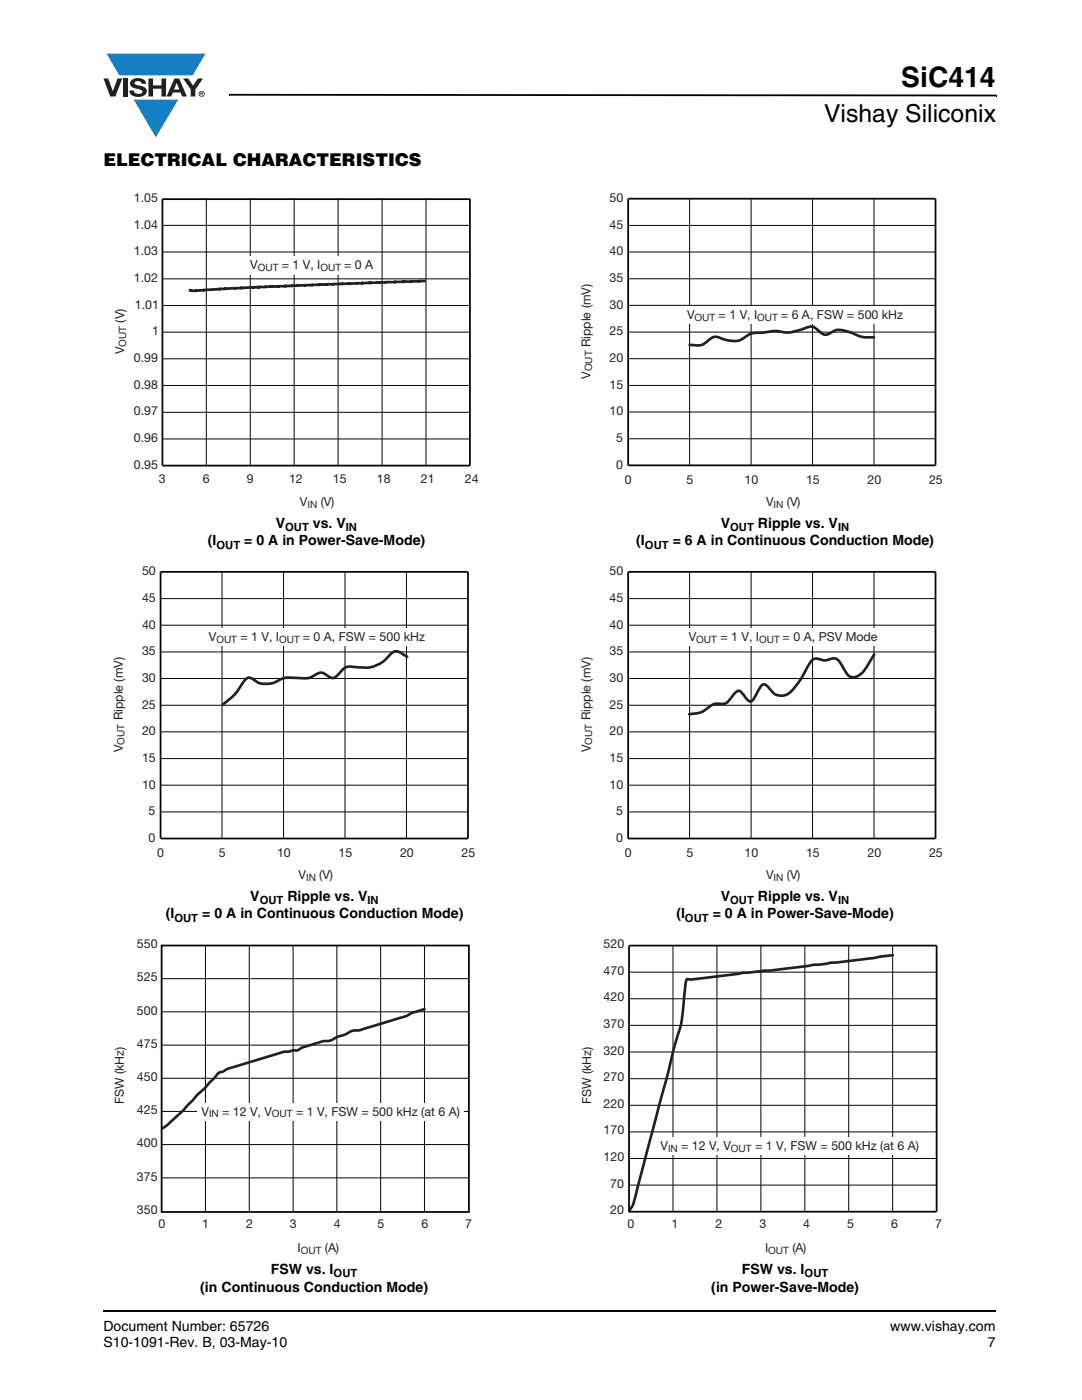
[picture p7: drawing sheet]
<svg xmlns="http://www.w3.org/2000/svg" width="216mm" height="279mm" viewBox="0 0 216 279" stroke-linecap="round" stroke-linejoin="round" font-family="sans-serif">
<g fill="#147fc3">
<path d="M21.3 10.7h19.7l-2.6 4.4h-1.1h-13.5z"/>
<path d="M26.7 19.9h8.9l-4.5 7.5z"/>
</g>
<g fill="#231f20">
<path d="M20.6 15.7h1l.9 2.5 1-2.5h.9l-1.4 3.6h-1z"/>
<path d="M24.6 15.7h.9v3.6h-.9z"/>
<path d="M26.3 16a2.1 2.1 0 0 1 2.8 .3l.1 .4h-.9a.79 .79 0 0 0-.7-.5 .79 .79 0 0 0-.8 .4l.3 .3 1 .2a1.08 1.08 0 0 1 1.2 1.1 1.08 1.08 0 0 1-1.1 1.1 1.73 1.73 0 0 1-2.4-1.2h.9a.96 .96 0 0 0 .8 .6 .96 .96 0 0 0 .9-.4 1.31 1.31 0 0 0-1.2-.6 1.03 1.03 0 0 1-1.1-.6 1.03 1.03 0 0 1 .2-1.1z"/>
<path d="M29.6 15.7h.9v1.3h1.7v-1.3h.9v3.6h-.9v-1.6h-1.7v1.6h-.9z"/>
<path d="M36.5 15.7h1.1l.9 1.4 1-1.4h1l-1.5 2.2v1.4h-.9v-1.4z"/>
<path d="M35.3 16.5l.5 1.4h-1.1zM34.8 15.7l-1.6 3.6h1l.3-.8h1.5l.3 .8h1l-1.6-3.6z"/>
<path d="M39.8 18.7a.46 .46 0 0 1 .9 0 .46 .46 0 0 1-.9 0zM39.6 18.7a.6 .6 0 0 0 1.2 0 .6 .6 0 0 0-1.2 0z"/>
<path d="M40.1 18.5h.2v.2h-.2zM40 18.4v.7h.1v-.3l.4 .3-.2-.3 .2-.2-.1-.2z"/>
</g>
<path d="M45.7 18.7h.2v.4h-.2zM45.9 18.7l152.9 .2v.3l-152.9-.1zM198.8 18.9h.1v.3h-.1zM20.5 261.5h.1v.4h-.1z" fill="#000"/>
<path d="M20.6 261.7h178.2" fill="none" stroke="#000" stroke-width=".36"/>
<g fill="#fff">
<path d="M22.8 38.3h72.7v63.5h-72.7z"/>
<path d="M32.4 87.6h61.4zM32.4 82.3h61.4zM32.4 76.9h61.4zM32.4 71.6h61.4zM32.4 66.3h61.4zM32.4 61h61.4zM32.4 55.7h61.4zM32.4 50.3h61.4zM32.4 45h61.4z"/>
</g>
<path d="M32.4 55.7h61.4M32.4 50.3h61.4M32.4 45h61.4M32.4 76.9h61.4M32.4 71.6h61.4M32.4 66.3h61.4M32.4 61h61.4M32.4 87.6h61.4M32.4 82.3h61.4" fill="none" stroke="#040503" stroke-width=".2"/>
<path d="M41.2 39.7v53.2zM49.9 39.7v53.2zM58.7 39.7v53.2zM67.5 39.7v53.2zM76.2 39.7v53.2zM85 39.7v53.2z" fill="#fff"/>
<path d="M41.2 39.7v53.2M49.9 39.7v53.2M58.7 39.7v53.2M67.5 39.7v53.2M76.2 39.7v53.2M85 39.7v53.2" fill="none" stroke="#040503" stroke-width=".2"/>
<path d="M93.8 39.7v53.2z" fill="#fff"/>
<path d="M93.8 39.7v53.2" fill="none" stroke="#040503" stroke-width=".35"/>
<path d="M32.4 39.7v53.2z" fill="#fff"/>
<path d="M32.4 39.7v53.2" fill="none" stroke="#040503" stroke-width=".35"/>
<path d="M32.4 92.9h61.4z" fill="#fff"/>
<path d="M32.4 92.9h61.4" fill="none" stroke="#040503" stroke-width=".35"/>
<path d="M32.4 39.7h61.4z" fill="#fff"/>
<path d="M32.4 39.7h61.4" fill="none" stroke="#040503" stroke-width=".35"/>
<path d="M48.3 51.2h26.6v3.7h-26.6z" fill="#fff"/>
<path d="M84.7 56.1l-30.9 1.1-10.1 .5-4.6 .3-1.2-.1" fill="none" stroke="#231f20" stroke-width=".53"/>
<g fill="#fff">
<path d="M22.5 112.8h72.3v63.5h-72.3z"/>
<path d="M32 162h61.4zM32 156.7h61.4zM32 151.4h61.4zM32 146.1h61.4zM32 140.8h61.4zM32 135.4h61.4zM32 130.1h61.4zM32 124.8h61.4zM32 119.5h61.4z"/>
</g>
<path d="M32 119.5h61.4M32 135.4h61.4M32 130.1h61.4M32 124.8h61.4M32 156.7h61.4M32 151.4h61.4M32 146.1h61.4M32 140.8h61.4M32 162h61.4" fill="none" stroke="#040503" stroke-width=".2"/>
<path d="M44.3 114.1v53.2zM56.6 114.1v53.2zM68.8 114.1v53.2zM81.1 114.1v53.2z" fill="#fff"/>
<path d="M44.3 114.1v53.2M56.6 114.1v53.2M68.8 114.1v53.2M81.1 114.1v53.2" fill="none" stroke="#040503" stroke-width=".2"/>
<path d="M32 114.1h61.4z" fill="#fff"/>
<path d="M32 114.1h61.4" fill="none" stroke="#040503" stroke-width=".35"/>
<path d="M93.4 114.1v53.2z" fill="#fff"/>
<path d="M93.4 114.1v53.2" fill="none" stroke="#040503" stroke-width=".35"/>
<path d="M32 114.1v53.2z" fill="#fff"/>
<path d="M32 114.1v53.2" fill="none" stroke="#040503" stroke-width=".35"/>
<path d="M32 167.3h61.4z" fill="#fff"/>
<path d="M32 167.3h61.4" fill="none" stroke="#040503" stroke-width=".35"/>
<path d="M35.5 125.4h47.9v3.5h-47.9z" fill="#fff"/>
<path d="M81.3 131.1l-.9-.5a1.74 1.74 0 0 0-2.8 .3 6.3 6.3 0 0 1-6.1 2.3l-1-.1a2.37 2.37 0 0 0-2.7 1.2 1.56 1.56 0 0 1-2.1 .8l-.4-.3a1.68 1.68 0 0 0-2.4-.1 4.7 4.7 0 0 1-3.7 .6 5.6 5.6 0 0 0-4.4 .9 4.3 4.3 0 0 1-4.6-.8 1.1 1.1 0 0 0-1.5 .5 12.4 12.4 0 0 1-4.2 4.7" fill="none" stroke="#231f20" stroke-width=".53"/>
<path d="M22.6 187.2h71.6v63.6h-71.6z" fill="#fff"/>
<g fill="none" stroke="#040503" stroke-width=".2">
<path d="M32.3 195.3h61.1M41 188.7v53M49.7 188.7v53M58.5 188.7v53M67.2 188.7v53M76 188.7v53M84.7 188.7v53M32.3 215.2h61.1M32.3 208.6h61.1M32.3 201.9h61.1M32.3 235.1h61.1M32.3 228.4h61.1"/>
<path d="M32.3 221.8h61.1"/>
</g>
<path d="M84.7 201.4l-2.6 .8-1.2 .6-7.9 2.4a4.8 4.8 0 0 1-2.3 .4l-.9 .3-.8 .5-1.8 .6a4.1 4.1 0 0 1-2.9 .8l-3.8 1.2-1.2 .6h-.8l-.9 .3a5.4 5.4 0 0 0-2.6 .5l-9.3 2.8-1 .5a2.36 2.36 0 0 0-2 1.5l-3.5 3.4-2.8 3.2-3.1 2.8-1 .7" fill="none" stroke="#231f20" stroke-width=".53"/>
<path d="M32.3 188.7h61.3v53.2h-61.3z" fill="none" stroke="#040503" stroke-width=".35"/>
<g fill="#fff">
<path d="M39.3 220.1h53.2v3.5h-53.2z"/>
<path d="M115.8 38.3h72.3v63.5h-72.3z"/>
<path d="M125.3 87.6h61.4zM125.3 82.2h61.4zM125.3 76.9h61.4zM125.3 71.6h61.4zM125.3 66.3h61.4zM125.3 60.9h61.4zM125.3 55.6h61.4zM125.3 50.3h61.4zM125.3 45h61.4z"/>
</g>
<path d="M125.3 55.6h61.4M125.3 50.3h61.4M125.3 45h61.4M125.3 76.9h61.4M125.3 71.6h61.4M125.3 66.3h61.4M125.3 60.9h61.4M125.3 87.6h61.4M125.3 82.2h61.4" fill="none" stroke="#040503" stroke-width=".2"/>
<path d="M137.6 39.7v53.2zM149.9 39.7v53.2zM162.1 39.7v53.2zM174.4 39.7v53.2z" fill="#fff"/>
<path d="M137.6 39.7v53.2M149.9 39.7v53.2M162.1 39.7v53.2M174.4 39.7v53.2" fill="none" stroke="#040503" stroke-width=".2"/>
<path d="M174.4 67.3a7.1 7.1 0 0 1-4.4-.9 4.6 4.6 0 0 0-3.8-.2l-.4 .2a1.6 1.6 0 0 1-2.4-.4 1.96 1.96 0 0 0-2.7-.5 8.2 8.2 0 0 1-5.9 .6l-2.5 .3a5.1 5.1 0 0 0-4.1 1.2 4.7 4.7 0 0 1-4.2-.1 1.98 1.98 0 0 0-2.7 .5 2.98 2.98 0 0 1-3.2 .9l-.5-.1" fill="none" stroke="#231f20" stroke-width=".53"/>
<path d="M125.3 39.7h61.4z" fill="#fff"/>
<path d="M125.3 39.7h61.4" fill="none" stroke="#040503" stroke-width=".35"/>
<path d="M186.7 39.7v53.2z" fill="#fff"/>
<path d="M186.7 39.7v53.2" fill="none" stroke="#040503" stroke-width=".35"/>
<path d="M125.3 39.7v53.2z" fill="#fff"/>
<path d="M125.3 39.7v53.2" fill="none" stroke="#040503" stroke-width=".35"/>
<path d="M125.3 92.9h61.4z" fill="#fff"/>
<path d="M125.3 92.9h61.4" fill="none" stroke="#040503" stroke-width=".35"/>
<g fill="#fff">
<path d="M128.7 61.2h48v3.4h-48z"/>
<path d="M115.8 112.8h72.3v63.5h-72.3z"/>
<path d="M125.3 162h61.4zM125.3 156.7h61.4zM125.3 151.4h61.4zM125.3 146.1h61.4zM125.3 140.8h61.4zM125.3 135.4h61.4zM125.3 130.1h61.4zM125.3 124.8h61.4zM125.3 119.5h61.4z"/>
</g>
<path d="M125.3 119.5h61.4M125.3 135.4h61.4M125.3 130.1h61.4M125.3 124.8h61.4M125.3 156.7h61.4M125.3 151.4h61.4M125.3 146.1h61.4M125.3 140.8h61.4M125.3 162h61.4" fill="none" stroke="#040503" stroke-width=".2"/>
<path d="M137.6 114.1v53.2zM149.9 114.1v53.2zM162.1 114.1v53.2zM174.4 114.1v53.2z" fill="#fff"/>
<path d="M137.6 114.1v53.2M149.9 114.1v53.2M162.1 114.1v53.2M174.4 114.1v53.2" fill="none" stroke="#040503" stroke-width=".2"/>
<path d="M125.3 114.1h61.4z" fill="#fff"/>
<path d="M125.3 114.1h61.4" fill="none" stroke="#040503" stroke-width=".35"/>
<path d="M186.7 114.1v53.2z" fill="#fff"/>
<path d="M186.7 114.1v53.2" fill="none" stroke="#040503" stroke-width=".35"/>
<path d="M125.3 114.1v53.2z" fill="#fff"/>
<path d="M125.3 114.1v53.2" fill="none" stroke="#040503" stroke-width=".35"/>
<path d="M125.3 167.3h61.4z" fill="#fff"/>
<path d="M125.3 167.3h61.4" fill="none" stroke="#040503" stroke-width=".35"/>
<path d="M128.7 125.4h48v3.5h-48z" fill="#fff"/>
<path d="M174.4 130.6a15 15 0 0 1-2.8 4.1 1.7 1.7 0 0 1-2.8-.5l-.7-1.2a2.25 2.25 0 0 0-1.9-1.6 3.7 3.7 0 0 1-3.2 0 1.7 1.7 0 0 0-1.6 1.2 16.8 16.8 0 0 1-4.2 5.9 2.67 2.67 0 0 1-3.7-1.1l-.8-.8h-.4a6.2 6.2 0 0 0-1.8 2.7l-.7 .7a2.1 2.1 0 0 1-1.4-1.3 1.04 1.04 0 0 0-1.4-.7l-.9 .9a2.66 2.66 0 0 1-2 1.6 3.2 3.2 0 0 0-3.3 1.1l-1.3 .7-2 .2" fill="none" stroke="#231f20" stroke-width=".53"/>
<g fill="#fff">
<path d="M115.9 187.2h72.1v63.6h-72.1z"/>
<path d="M125.5 236.5h61.4zM125.5 231.2h61.4zM125.5 225.9h61.4zM125.5 220.6h61.4zM125.5 215.3h61.4zM125.5 209.9h61.4zM125.5 204.6h61.4zM125.5 199.3h61.4zM125.5 194h61.4z"/>
</g>
<path d="M125.5 199.3h61.4M125.5 194h61.4M125.5 215.3h61.4M125.5 209.9h61.4M125.5 204.6h61.4M125.5 236.5h61.4M125.5 231.2h61.4M125.5 225.9h61.4M125.5 220.6h61.4" fill="none" stroke="#040503" stroke-width=".2"/>
<path d="M134.3 188.7v53.1zM143.1 188.7v53.1zM151.8 188.7v53.1zM160.6 188.7v53.1zM169.4 188.7v53.1zM178.1 188.7v53.1z" fill="#fff"/>
<path d="M134.3 188.7v53.1M143.1 188.7v53.1M151.8 188.7v53.1M160.6 188.7v53.1M169.4 188.7v53.1M178.1 188.7v53.1" fill="none" stroke="#040503" stroke-width=".2"/>
<path d="M178.1 190.6l-24.2 3.1-5.6 .4-1.2 .3-9.3 1.1a.58 .58 0 0 0-.9 .2l-.4 3.3a34.3 34.3 0 0 1-2.1 10.4l-1.1 4.9-6.2 23.1a8.3 8.3 0 0 1-1.6 4.3" fill="none" stroke="#231f20" stroke-width=".53"/>
<path d="M125.5 188.7h61.4z" fill="#fff"/>
<path d="M125.5 188.7h61.4" fill="none" stroke="#040503" stroke-width=".35"/>
<path d="M186.9 188.7v53.1z" fill="#fff"/>
<path d="M186.9 188.7v53.1" fill="none" stroke="#040503" stroke-width=".35"/>
<path d="M125.5 188.7v53.1z" fill="#fff"/>
<path d="M125.5 188.7v53.1" fill="none" stroke="#040503" stroke-width=".35"/>
<path d="M125.5 241.8h61.4z" fill="#fff"/>
<path d="M125.5 241.8h61.4" fill="none" stroke="#040503" stroke-width=".35"/>
<path d="M130.9 227h52.7v3.4h-52.7z" fill="#fff"/>
<text font-size="5.6" x="179.8" y="17.4">SiC414</text>
<text font-size="4.9" x="164.4" y="24.4">Vishay Siliconix</text>
<text font-size="3.5" x="20.6" y="33">ELECTRICAL CHARACTERISTICS</text>
<g font-size="2.8">
<text x="55" y="105.3">V</text>
<text x="62.4" y="105.3">vs. V</text>
<text x="143.8" y="105.3">V</text>
<text x="151.2" y="105.3">Ripple vs. V</text>
<text x="41.4" y="108.8">(I</text>
<text x="48.7" y="108.8">= 0 A in Power-Save-Mode)</text>
<text x="127" y="108.8">(I</text>
<text x="134.2" y="108.8">= 6 A in Continuous Conduction Mode)</text>
<text x="49.9" y="179.7">V</text>
<text x="57.4" y="179.7">Ripple vs. V</text>
<text x="143.8" y="179.7">V</text>
<text x="151.2" y="179.7">Ripple vs. V</text>
<text x="33.1" y="183.3">(I</text>
<text x="40.4" y="183.3">= 0 A in Continuous Conduction Mode)</text>
<text x="135" y="183.3">(I</text>
<text x="142.2" y="183.3">= 0 A in Power-Save-Mode)</text>
<text x="40" y="257.7">(in Continuous Conduction Mode)</text>
<text x="54" y="254.2">FSW vs. I</text>
<text x="141.9" y="257.7">(in Power-Save-Mode)</text>
<text x="148" y="254.2">FSW vs. I</text>
<text x="20.6" y="265.6">Document Number: 65726</text>
<text x="20.6" y="268.8">S10-1091-Rev. B, 03-May-10</text>
<text x="177.7" y="265.6">www.vishay.com</text>
<text x="197.1" y="268.8">7</text>
</g>
<g font-size="2.5" fill="#231f20">
<text x="26.7" y="40.3">1.05</text>
<text x="121.6" y="40.3">50</text>
<text x="26.7" y="45.6">1.04</text>
<text x="121.6" y="45.7">45</text>
<text x="26.7" y="51">1.03</text>
<text x="49.9" y="53.7">V</text>
<text x="56.2" y="53.7">= 1 V, I</text>
<text x="68.7" y="53.7">= 0 A</text>
<text x="121.6" y="51">40</text>
<text x="26.7" y="56.3">1.02</text>
<text x="121.6" y="56.3">35</text>
<text x="24.8" y="64.4" transform="rotate(-90 24.8 64.4)">(V)</text>
<text x="26.9" y="61.6">1.01</text>
<text x="121.6" y="61.6">30</text>
<text x="137.1" y="63.7">V</text>
<text x="143.4" y="63.7">= 1 V, I</text>
<text x="155.8" y="63.7">= 6 A, FSW = 500 kHz</text>
<text x="24.8" y="70.7" transform="rotate(-90 24.8 70.7)">V</text>
<text x="30.3" y="66.9">1</text>
<text x="117.8" y="69.3" transform="rotate(-90 117.8 69.3)">Ripple (mV)</text>
<text x="121.6" y="66.9">25</text>
<text x="26.7" y="77.6">0.98</text>
<text x="26.7" y="72.2">0.99</text>
<text x="117.8" y="75.6" transform="rotate(-90 117.8 75.6)">V</text>
<text x="121.6" y="77.6">15</text>
<text x="121.6" y="72.3">20</text>
<text x="26.7" y="82.9">0.97</text>
<text x="121.6" y="82.9">10</text>
<text x="26.7" y="88.2">0.96</text>
<text x="122.9" y="88.2">5</text>
<text x="26.7" y="93.5">0.95</text>
<text x="122.9" y="93.5">0</text>
<text x="31.7" y="96.3">3</text>
<text x="40.5" y="96.3">6</text>
<text x="49.3" y="96.3">9</text>
<text x="57.7" y="96.3">12</text>
<text x="59.9" y="101">V</text>
<text x="64" y="101">(V)</text>
<text x="66.4" y="96.3">15</text>
<text x="75.2" y="96.3">18</text>
<text x="84" y="96.3">21</text>
<text x="92.7" y="96.3">24</text>
<text x="124.7" y="96.5">0</text>
<text x="137" y="96.5">5</text>
<text x="148.6" y="96.5">10</text>
<text x="152.9" y="100.9">V</text>
<text x="157" y="100.9">(V)</text>
<text x="160.8" y="96.5">15</text>
<text x="173.1" y="96.5">20</text>
<text x="185.4" y="96.5">25</text>
<text x="28.4" y="114.8">50</text>
<text x="121.6" y="114.8">50</text>
<text x="28.4" y="125.4">40</text>
<text x="28.4" y="120.1">45</text>
<text x="121.6" y="125.4">40</text>
<text x="121.6" y="120.1">45</text>
<text x="28.4" y="130.8">35</text>
<text x="41.7" y="127.9">V</text>
<text x="48" y="127.9">= 1 V, I</text>
<text x="60.4" y="127.9">= 0 A, FSW = 500 kHz</text>
<text x="121.6" y="130.8">35</text>
<text x="137.4" y="127.9">V</text>
<text x="143.7" y="127.9">= 1 V, I</text>
<text x="156.2" y="127.9">= 0 A, PSV Mode</text>
<text x="28.4" y="136.1">30</text>
<text x="121.6" y="136.1">30</text>
<text x="24.5" y="143.8" transform="rotate(-90 24.5 143.8)">Ripple (mV)</text>
<text x="28.4" y="141.4">25</text>
<text x="117.8" y="143.8" transform="rotate(-90 117.8 143.8)">Ripple (mV)</text>
<text x="121.6" y="141.4">25</text>
<text x="28.4" y="146.7">20</text>
<text x="121.6" y="146.7">20</text>
<text x="24.5" y="150.1" transform="rotate(-90 24.5 150.1)">V</text>
<text x="28.4" y="152.1">15</text>
<text x="117.8" y="150.1" transform="rotate(-90 117.8 150.1)">V</text>
<text x="121.6" y="152.1">15</text>
<text x="28.4" y="157.4">10</text>
<text x="121.6" y="157.4">10</text>
<text x="29.6" y="162.7">5</text>
<text x="122.9" y="162.7">5</text>
<text x="29.6" y="168">0</text>
<text x="31.4" y="171">0</text>
<text x="43.7" y="171">5</text>
<text x="55.3" y="171">10</text>
<text x="67.5" y="171">15</text>
<text x="79.8" y="171">20</text>
<text x="92.1" y="171">25</text>
<text x="122.9" y="168">0</text>
<text x="124.7" y="171">0</text>
<text x="137" y="171">5</text>
<text x="148.6" y="171">10</text>
<text x="160.8" y="171">15</text>
<text x="173.1" y="171">20</text>
<text x="185.4" y="171">25</text>
<text x="59.6" y="175.4">V</text>
<text x="63.7" y="175.4">(V)</text>
<text x="152.9" y="175.4">V</text>
<text x="157" y="175.4">(V)</text>
<text x="27.3" y="189.2">550</text>
<text x="120.4" y="189.2">520</text>
<text x="27.3" y="195.8">525</text>
<text x="120.4" y="194.5">470</text>
<text x="27.3" y="202.5">500</text>
<text x="120.4" y="199.8">420</text>
<text x="27.3" y="209.1">475</text>
<text x="120.4" y="205.1">370</text>
<text x="27.3" y="215.7">450</text>
<text x="120.4" y="215.8">270</text>
<text x="120.4" y="210.5">320</text>
<text x="24.7" y="220.4" transform="rotate(-90 24.7 220.4)">FSW (kHz)</text>
<text x="118" y="220.4" transform="rotate(-90 118 220.4)">FSW (kHz)</text>
<text x="120.4" y="221.1">220</text>
<text x="27.3" y="222.3">425</text>
<text x="40.2" y="222.6">V</text>
<text x="44.3" y="222.6">= 12 V, V</text>
<text x="59.1" y="222.6">= 1 V, FSW = 500 kHz (at 6 A)</text>
<text x="120.4" y="226.4">170</text>
<text x="27.3" y="229">400</text>
<text x="120.4" y="231.7">120</text>
<text x="131.8" y="229.5">V</text>
<text x="135.9" y="229.5">= 12 V, V</text>
<text x="150.7" y="229.5">= 1 V, FSW = 500 kHz (at 6 A)</text>
<text x="27.3" y="235.6">375</text>
<text x="121.8" y="237">70</text>
<text x="27.3" y="242.2">350</text>
<text x="31.6" y="245.1">0</text>
<text x="40.4" y="245.1">1</text>
<text x="49.1" y="245.1">2</text>
<text x="57.8" y="245.1">3</text>
<text x="66.6" y="245.1">4</text>
<text x="75.3" y="245.1">5</text>
<text x="84.1" y="245.1">6</text>
<text x="92.8" y="245.1">7</text>
<text x="121.8" y="242.3">20</text>
<text x="125.2" y="245.1">0</text>
<text x="134" y="245.1">1</text>
<text x="142.7" y="245.1">2</text>
<text x="151.5" y="245.1">3</text>
<text x="160.3" y="245.1">4</text>
<text x="169.1" y="245.1">5</text>
<text x="177.8" y="245.1">6</text>
<text x="186.6" y="245.1">7</text>
<text x="59.4" y="249.9">I</text>
<text x="64.8" y="249.9">(A)</text>
<text x="152.7" y="249.9">I</text>
<text x="158.1" y="249.9">(A)</text>
</g>
<g font-size="2.2">
<text x="56.9" y="106">OUT</text>
<text x="69" y="106">IN</text>
<text x="145.7" y="106">OUT</text>
<text x="167.2" y="106">IN</text>
<text x="43.2" y="109.5">OUT</text>
<text x="128.7" y="109.5">OUT</text>
<text x="34.8" y="184">OUT</text>
<text x="51.8" y="180.5">OUT</text>
<text x="73.3" y="180.5">IN</text>
<text x="136.7" y="184">OUT</text>
<text x="145.7" y="180.5">OUT</text>
<text x="167.2" y="180.5">IN</text>
<text x="66.6" y="254.9">OUT</text>
<text x="160.5" y="254.9">OUT</text>
</g>
<g font-size="2" fill="#231f20">
<text x="51.4" y="54">OUT</text>
<text x="64" y="54">OUT</text>
<text x="138.6" y="64">OUT</text>
<text x="151.1" y="64">OUT</text>
<text x="25.2" y="69.2" transform="rotate(-90 25.2 69.2)">OUT</text>
<text x="118.2" y="74.1" transform="rotate(-90 118.2 74.1)">OUT</text>
<text x="61.4" y="101.3">IN</text>
<text x="154.4" y="101.3">IN</text>
<text x="43.2" y="128.3">OUT</text>
<text x="55.7" y="128.3">OUT</text>
<text x="138.9" y="128.3">OUT</text>
<text x="151.5" y="128.3">OUT</text>
<text x="24.9" y="148.6" transform="rotate(-90 24.9 148.6)">OUT</text>
<text x="118.2" y="148.6" transform="rotate(-90 118.2 148.6)">OUT</text>
<text x="61.1" y="175.8">IN</text>
<text x="154.4" y="175.8">IN</text>
<text x="41.7" y="223">IN</text>
<text x="54.3" y="223">OUT</text>
<text x="133.3" y="229.9">IN</text>
<text x="145.9" y="229.9">OUT</text>
<text x="60" y="250.3">OUT</text>
<text x="153.3" y="250.3">OUT</text>
</g>
</svg>
